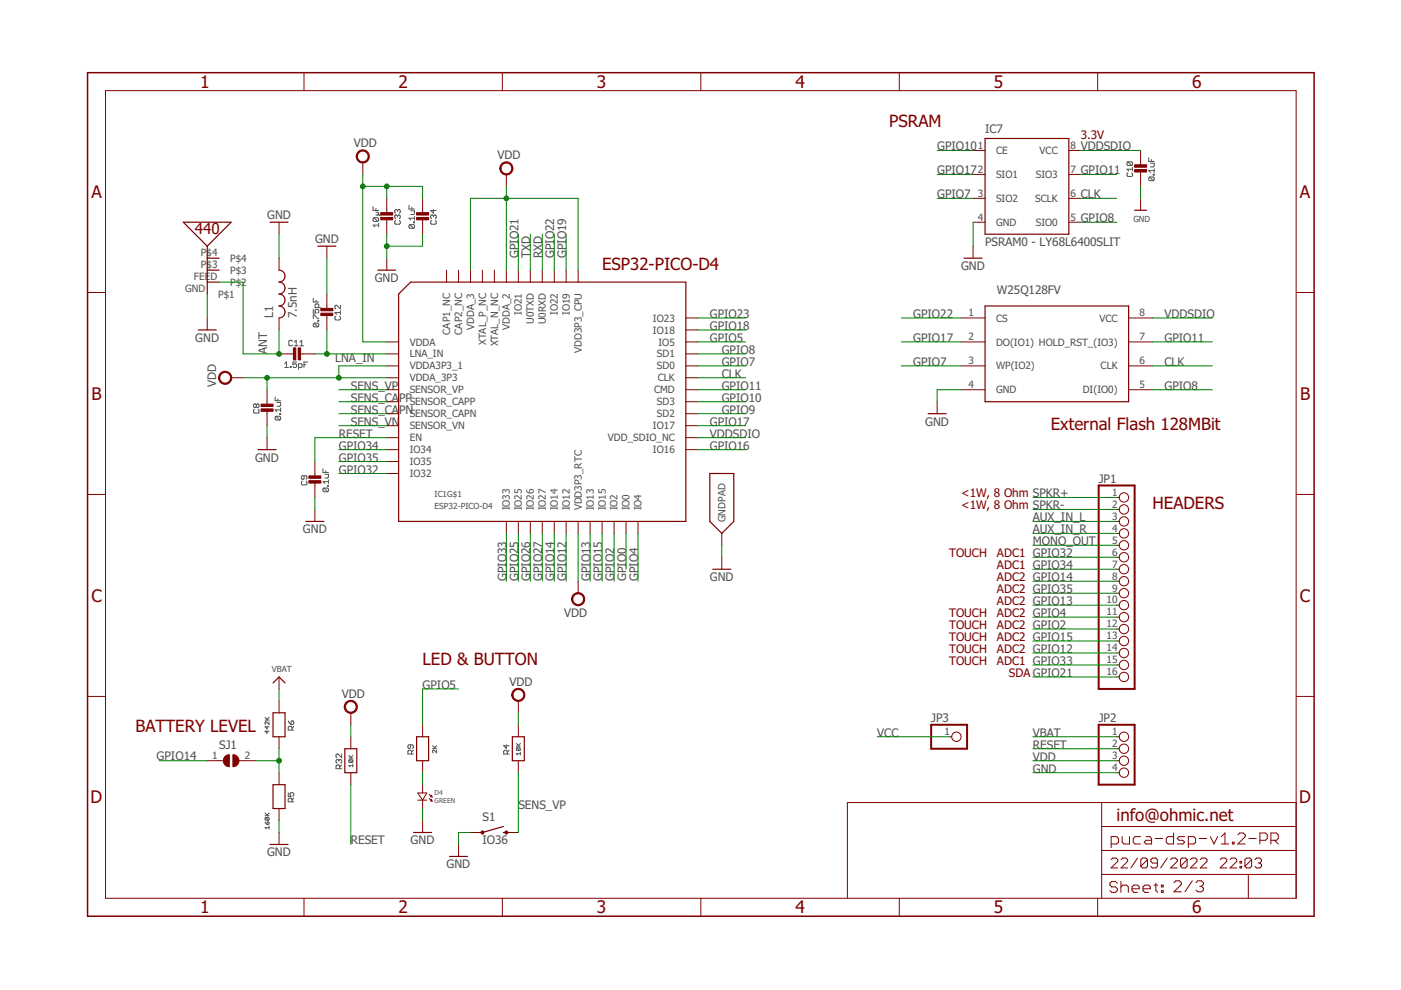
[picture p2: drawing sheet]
<svg xmlns="http://www.w3.org/2000/svg" width="297mm" height="210mm" viewBox="0 0 297 210" stroke-linecap="round" stroke-linejoin="round" font-family="sans-serif">
<g fill="none" stroke="#505050" stroke-width=".21">
<path d="M239.1 36.7l-.1 .2v.3l.1 .2h.8l.2-.2v-.3l-.2-.2M239.1 34.3l-.1 .2v.4l.1 .2h.8M239.1 34.3h.8l.2 .2v.4l-.2 .2M239.1 34.3l.8 .8M240.1 35.5v.8M240.1 35.9h-1.1l.4 .4M243.5 33.4v.8h1.2M243.7 37.5l-.2 .2v.4l.2 .2h.8M243.7 37.5h.8l.2 .2v.4l-.2 .2M243.7 37.5l.8 .8M243.9 34.6h.8v.6l-.2 .2h-.6M244.1 33.8v.4"/>
<path d="M244.5 36.9h.2v.2h-.2zM244.7 35.8v.8M244.7 36.2h-1.2l.4 .4M79.1 43.8v.8h1.2M79.3 46.2h.8l.2 .2v.4l-.2 .1M79.3 46.2l-.2 .2v.4l.2 .1h.8M79.3 46.2l.8 .7M79.7 45h.4l.2 .2-.2 .4M79.7 45.6h.8l.2 .2M79.7 44.2v.4M80.3 47.7h-1.2l.4 .4M80.3 47.3v.8"/>
<path d="M83.9 46.8l-.2 .1v.4l.2 .2h.8l.2-.2v-.4l-.2-.1M84.3 45.8l-.2-.2-.4 .2v.4l.2 .2M84.3 45.8l.2-.2 .4 .2v.4l-.2 .2M84.3 44.6l-.2-.2-.4 .2v.4l.2 .2M84.3 44.6l.2-.2 .4 .2v.4l-.2 .2M84.3 44.6v.2M84.3 45.8v.2M86.7 43.5v.8h1.2M86.9 47.6l-.2 .2v.4l.2 .2h.8M86.9 47.6h.8l.2 .2v.4l-.2 .2M86.9 47.6l.8 .8M87.1 44.7h.8v.6l-.2 .2h-.6"/>
<path d="M87.3 43.9v.4M87.7 47.1h.2v.1h-.2zM87.9 45.9v.8M87.9 46.3h-1.2l.4 .4M91.5 46.8l-.2 .1v.4l.2 .2h.8l.2-.2v-.4l-.2-.1M91.9 45.8l-.2-.2-.4 .2v.4l.2 .2M91.9 45.8l.2-.2 .4 .2v.4l-.2 .2M91.9 44.4v.8l-.6-.6h1.2M91.9 45.8v.2M60.4 77.1l.3-.3v1.1M60.4 77.9h.8M61.5 77.7h.2v.2h-.2z"/>
<path d="M62 72.3l-.2-.1h-.4l-.2 .1v.8l.2 .2h.4l.2-.2M62.4 73.3h.8M62.4 72.5l.4-.3v1.1M62.9 76.8h-.8v.5l.4-.2 .4 .2v.4l-.2 .2h-.4l-.2-.2M63.3 77.9h.6l.2-.2v-.4l-.2-.2h-.6v1.2M63.6 72.5l.4-.3v1.1M63.6 73.3h.7M64.5 77.3h.3M65.2 76.8h-.7v1.1M66.4 63.3v.7h1.2M66.4 65.6v.8h.6l-.2-.4 .2-.4h.4l.2 .2v.4l-.2 .2M66.4 67.5v-.7h.2l.8 .7h.2"/>
<path d="M66.6 68.5l-.2 .2v.4l.2 .2h.8M66.6 68.5h.8l.2 .2v.4l-.2 .2M66.6 68.5l.8 .8M67 63.6v.4M67.4 67.9h.2v.2h-.2zM67.6 65.2v-.6l-.2-.2h-.4l-.2 .2v.6h1.2M71.2 67.1l-.2 .1v.4l.2 .2h.8l.2-.2v-.4l-.2-.1M72.2 64.7v.8l-.8-.8-.4 .2v.4l.2 .2M72.2 65.9v.8M72.2 66.3h-1.2l.4 .4M53.9 86.8l-.2 .2v.4l.2 .2h.8l.2-.2v-.4l-.2-.2M54.3 85.8l-.2-.2-.4 .2v.4l.2 .2 .4-.2"/>
<path d="M54.3 85.8l.2-.2 .4 .2v.4l-.2 .2-.4-.2M54.3 85.8v.4M58.3 84.2v.8h1.2M58.5 88.3l-.2 .2v.4l.2 .1h.8M58.5 88.3h.8l.2 .2v.4l-.2 .1M58.5 88.3l.8 .7M58.7 85.3h.8v.6l-.2 .2h-.6M58.9 84.6v.4M59.3 87.7h.2v.2h-.2zM59.5 86.5v.8M59.5 86.9h-1.2l.4 .4M68.5 99.4v.8h1.1"/>
<path d="M69.1 99.8v.4M64.1 102l-.2 .2v.4l.2 .2h.8l.2-.2v-.4l-.2-.2M64.5 100.9v.6l-.2 .1-.4-.1v-.5l.2-.1h.8l.2 .1v.5l-.2 .1M68.7 103.5l-.2 .2v.4l.2 .2h.7M68.7 103.5h.7l.2 .2v.4l-.2 .2M68.7 103.5l.7 .8M68.9 100.6h.7v.6l-.2 .1h-.5M69.4 102.9h.2v.2h-.2zM69.6 101.7v.8M69.6 102.1h-1.1l.4 .4M56.2 152.7h.8M56.2 152.1l.6 .6"/>
<path d="M56.6 154.9v.6l-.4-.5h.8M56.6 154v.5l-.4-.4h.8M57 153v.6l-.5-.6-.3 .2 .1 .4M57 152.1l-.4 .4M61.1 152.8l.6 .8M61.7 153l.2-.2 .4 .2v.4l-.2 .2h-.4zM61.9 154.8v-.6l-.2-.2h-.4l-.2 .2v.6h1.2M62.3 154l-.4 .4M72.4 159.9v.8l-.8-.8-.4 .2v.4l.3 .2M87.1 157.9v.6l-.2 .2-.4-.2v-.4l.2-.2h.8l.2 .2v.4l-.2 .2M87.2 159.9v-.6l-.1-.2h-.4l-.2 .2v.6h1.2M87.7 159.1l-.5 .4"/>
<path d="M91.7 158.7h.9M91.7 158.1l.6 .6M92.6 159v.6l-.6-.6-.3 .2 .1 .4M92.6 158.1l-.5 .4M107.4 157.9v.8l-.6-.6h1.1M107.5 159.9v-.6l-.1-.2h-.4l-.2 .2v.6h1.1M107.9 159.1l-.4 .4M109.5 158.2h.8M109.5 157.6l.5 .6M109.6 158.6h.6l.1 .1-.1 .4M109.6 158.6l-.1 .1 .1 .4h.6M109.6 158.6l.6 .5"/>
<path d="M110.3 159.8h-.8l.2 .3M110.3 159.5v.6M110.3 157.6l-.4 .5M56.2 174.3l.4 .5M56.2 173h.8M56.2 172.4l.6 .6M56.3 173.3h.6l.1 .2-.1 .4M56.3 173.3l-.1 .2 .1 .4h.6M56.3 173.3l.6 .6M56.6 174.4l.2-.1 .2 .1-.1 .4h-.3zM57 175.2v.6M57 175.5h-.8l.3 .3"/>
<path d="M57 172.4l-.4 .4M61.1 168.1v.7h.6l-.2-.3 .2-.4h.4l.2 .2v.4l-.2 .1M61.9 170v-.6l-.2-.2h-.4l-.2 .2v.6h1.2M62.3 169.2l-.4 .4M71.8 161.2l-.2-.2-.4 .2v.4l.3 .2M71.8 161.2l.2-.2 .4 .2v.4l-.2 .2M71.8 161.2v.2M72 163v-.6l-.2-.2h-.3l-.3 .2v.6h1.2M72.4 162.2l-.4 .4M74 160.7h.8M74 160.2l.5 .5M74.1 161.1h.6l.1 .1-.1 .5"/>
<path d="M74.1 161.1l-.1 .1 .1 .5h.6M74.1 161.1l.6 .6M74.8 162.3h-.8l.2 .3M74.8 162v.6M74.8 160.2l-.4 .4"/>
</g>
<g fill="none" stroke="#800000" stroke-width=".21">
<path d="M22.4 19.2h252.4v171.3h-252.4zM64.5 15.4v3.8M106.5 15.4v3.8M148.6 15.4v3.8M190.7 15.4v3.8M232.7 15.4v3.8M76.9 34.4v2.6M107.4 37v2.5M206.3 31.9h2.6M206.3 37h2.6M226.6 31.9h2.6M226.6 37h2.6"/>
<path d="M241.8 31.9v3.3M241.8 36.2v3.3M59.2 47.1v2.6M59.2 54.7v2.6M69.3 52.2v2.5M82 42.1v3.2M82 46.4v3.3M82 54.7v2.6M89.6 42.1v3.2M89.6 46.4v3.3M94.7 57.3v2.5M97.2 57.3v2.5"/>
<path d="M99.8 57.3v2.5M102.3 57.3v2.5M104.8 57.3v2.5M107.4 57.3v2.5M109.9 57.3v2.5M112.4 57.3v2.5M115 57.3v2.5M117.5 57.3v2.5M120 57.3v2.5M122.6 57.3v2.5M206.3 47.1h2.6M206.3 42.1h2.6"/>
<path d="M206.3 52.2v2.5M226.6 47.1h2.6M226.6 42.1h2.6M241.8 42.1v2.5M18.6 62h3.8M43.9 67.4v2.6M59.2 75h3.3M59.2 67.4v2.6M63.5 75h3.3M69.3 62.3v3.3M69.3 66.7v3.3M82 72.5h2.5"/>
<path d="M82 75h2.5M82 77.6h2.5M145.4 72.5h2.6M145.4 70h2.6M145.4 67.4h2.6M145.4 75h2.6M145.4 77.6h2.6M203.8 72.5h5.1M203.8 67.4h5.1M203.8 77.6h5.1M239.3 72.5h5.1M239.3 67.4h5.1"/>
<path d="M239.3 77.6h5.1M274.8 62h3.8M49 80.1h2.5M56.6 82.6v3.3M56.6 87v3.3M56.6 92.8v2.5M66.8 97.9v3.3M82 80.1h2.5M82 82.6h2.5M82 92.8h2.5M82 95.3h2.5M82 90.3h2.5"/>
<path d="M82 97.9h2.5M82 87.7h2.5M82 85.2h2.5M145.4 80.1h2.6M145.4 82.6h2.6M145.4 92.8h2.6M145.4 95.3h2.6M145.4 90.3h2.6M145.4 87.7h2.6M145.4 85.2h2.6M198.7 85.2v2.5M203.8 82.6h5.1"/>
<path d="M239.3 82.6h5.1M18.6 104.8h3.8M66.8 102.2v3.3M66.8 108v2.6M82 100.4h2.5M107.4 110.6v2.5M109.9 110.6v2.5M112.4 110.6v2.5M115 110.6v2.5M117.5 110.6v2.5M120 110.6v2.5M122.6 110.6v2.5"/>
<path d="M125.1 110.6v2.5M127.7 110.6v2.5M130.2 110.6v2.5M132.7 110.6v2.5M135.3 110.6v2.5M153 113.1v2.5M153 118.2v2.5M236.7 105.5h.6M236.7 108h.6M236.7 110.6h.6M236.7 113.1h.6M236.7 115.6h.6"/>
<path d="M236.7 118.2h.6M274.8 104.8h3.8M122.6 123.2v2.6M236.7 120.7h.6M236.7 123.2h.6M236.7 125.8h.6M236.7 128.3h.6M236.7 130.9h.6M236.7 133.4h.6M236.7 135.9h.6M236.7 138.5h.6M18.6 147.7h3.8"/>
<path d="M59.2 143.5v2.6M59.2 148.6v2.5M59.2 156.2v2.5M74.4 151.1v2.6M74.4 156.2v2.5M89.6 153.7v2.5M109.9 148.6v2.5M109.9 153.7v2.5M201.2 156.2h.6M236.7 141h.6M236.7 143.5h.6M236.7 156.2h.6"/>
<path d="M236.7 158.7h.6M274.8 147.7h3.8M43.9 161.3h3.4M50.7 161.3h3.4M59.2 163.8v2.6M59.2 171.4v2.6M59.2 176.5v2.5M74.4 163.8v2.6M88.6 168.1h1.9l-.9 1.6zM88.6 169.7h1.9M89.6 161.3v2.5M89.6 166.4v1.7"/>
<path d="M89.6 169.7v1.7M89.6 174v2.5M91 168.4l.4 .4M91 169.3l.4 .4M91.5 168.6l.1 .4-.4-.1zM91.5 169.5l.1 .4-.4-.1zM97.2 179v2.6M99.8 176.5h2.5M107.4 176.5h2.5M109.9 161.3v2.5M233.6 170.2v20.3M233.6 175.2h41.2"/>
<path d="M235.6 178.9h1.1l.5-.3v-.8l-.5-.4h-1.1v2.3M236.7 161.3h.6M236.7 163.8h.6M237.9 177.4v1.2l.4 .3h1.2v-1.5M241.8 177.4h-1.2l-.3 .4v.8l.3 .3h1.2M243 177.4h.8l.4 .4v1.1h-1.2l-.4-.3 .4-.4h1.2M244.9 177.8h1.6M248.8 176.6v2.3h-1.2l-.3-.3v-.8l.3-.4h1.2M251.2 177.4h-1.2l-.4 .4 .4 .4h.8l.4 .4-.4 .3h-1.2M251.9 178.9h1.2l.4-.3v-.8l-.4-.4h-1.2v2.3M254.3 177.8h1.5M256.6 177.4l.8 1.5 .8-1.5"/>
<path d="M259 178.9h1.5M259 177.4l.7-.8v2.3M261.3 178.6h.4v.3h-.4zM262.4 177l.4-.4h.8l.4 .4v.4l-1.6 1.5h1.6M264.8 177.8h1.5M267.1 178.2h1.2l.4-.4v-.8l-.4-.4h-1.2v2.3M269.5 178.2h1.1l.4-.4v-.8l-.4-.4h-1.1v2.3M270.2 178.2l.8 .7M274.8 170.2h-95.1v20.3M64.5 190.5v3.8M106.5 190.5v3.8M148.6 190.5v3.8"/>
<path d="M190.7 190.5v3.8M232.7 190.5v3.8M233.6 185.4h41.2M233.6 180.3h41.2M235.6 182.3l.3-.4h.7l.4 .4v.3l-1.4 1.4h1.4M236.9 187.3l-.4-.4h-.8l-.4 .4v.4l.4 .3h.8l.4 .4v.4l-.4 .4h-.8l-.4-.4M237.7 186.9v2.3M237.7 188l.4-.3h.7l.4 .3v1.2M237.7 182.3l.3-.4h.7l.4 .4v.3l-1.4 1.4h1.4M240 188.4h1.6v-.4l-.4-.3h-.8l-.4 .3v.8l.4 .4h.8M241.2 181.9l-1.4 2.1M242.3 188.4h1.6v-.4l-.4-.3h-.8l-.4 .3v.8l.4 .4h.8"/>
<path d="M243.3 182.3v1.4l-.4 .3h-.7l-.3-.3M243.3 182.3l-.4-.4h-.7l-.3 .4v1.4M243.3 182.3l-1.4 1.4M244.7 187.7h.7M245.1 187.3v1.5l.3 .4M245.4 183h-1.1l-.3-.4v-.3l.3-.4h.7l.4 .4v1.4l-.4 .3h-.7l-.3-.3M246.2 187.7h.4v.3h-.4zM246.2 188.8h.4v.4h-.4zM247.5 181.9l-1.4 2.1M248.2 182.3l.3-.4h.7l.4 .4v.3l-1.4 1.4h1.4M248.9 187.2l.4-.4h.8l.4 .4v.3l-1.6 1.6h1.6M251.7 182.3v1.4l-.3 .3h-.8l-.3-.3"/>
<path d="M251.7 182.3l-.3-.4h-.8l-.3 .4v1.4M251.7 182.3l-1.4 1.4M252.4 182.3l.4-.4h.6l.4 .4v.3l-1.4 1.4h1.4M252.8 186.8l-1.6 2.3M253.6 187.2l.4-.4h.7l.4 .4v.3l-.4 .4M254.4 187.9h.3M254.5 182.3l.3-.4h.7l.4 .4v.3l-1.4 1.4h1.4M254.7 187.9l.4 .4v.4l-.4 .4h-.7l-.4-.4M258.7 182.3l.4-.4h.7l.3 .4v.3l-1.4 1.4h1.4M260.8 182.3l.4-.4h.7l.3 .4v.3l-1.4 1.4h1.4M262.9 183.7h.3v.3h-.3zM262.9 182.6h.3v.4h-.3z"/>
<path d="M264.7 185.4v5.1M265.4 182.3v1.4l-.4 .3h-.7l-.4-.3M265.4 182.3l-.4-.4h-.7l-.4 .4v1.4M265.4 182.3l-1.5 1.4M266.1 182.3l.3-.4h.7l.4 .4v.3l-.4 .4M266.8 183h.3M267.1 183l.4 .3v.4l-.4 .3h-.7l-.3-.3"/>
<circle cx="238.3" cy="115.6" r=".99"/>
<circle cx="238.3" cy="110.6" r=".99"/>
<circle cx="238.3" cy="113.1" r=".99"/>
<circle cx="238.3" cy="118.2" r=".99"/>
<circle cx="238.3" cy="105.5" r=".99"/>
<circle cx="238.3" cy="108" r=".99"/>
<circle cx="238.3" cy="130.9" r=".99"/>
<circle cx="238.3" cy="135.9" r=".99"/>
<circle cx="238.3" cy="120.7" r=".99"/>
<circle cx="238.3" cy="125.8" r=".99"/>
<circle cx="238.3" cy="123.2" r=".99"/>
<circle cx="238.3" cy="133.4" r=".99"/>
<circle cx="238.3" cy="128.3" r=".99"/>
<circle cx="238.3" cy="138.5" r=".99"/>
<circle cx="202.8" cy="156.2" r=".99"/>
<circle cx="238.3" cy="158.8" r=".99"/>
<circle cx="238.3" cy="143.5" r=".99"/>
<circle cx="238.3" cy="141" r=".99"/>
<circle cx="238.3" cy="156.2" r=".99"/>
<circle cx="238.3" cy="161.3" r=".99"/>
<circle cx="238.3" cy="163.8" r=".99"/>
</g>
<path d="M18.6 15.4h260v178.9h-260z" fill="none" stroke="#800000" stroke-width=".32"/>
<g fill="none" stroke="#800000" stroke-width=".25">
<path d="M208.9 29.4h17.7v20.3h-17.7zM38.9 47.1h10.1l-5.1 5.1zM43.9 59.8h2.6M43.9 52.2v10.1M43.9 57.3h2.6M43.9 54.7h2.6M57.3 47.1h3.8M59.2 57.3a1.27 1.27 0 0 1 1.2 1.2 1.27 1.27 0 0 1-1.2 1.3 1.26 1.26 0 0 1 1.2 1.3 1.26 1.26 0 0 1-1.2 1.2 1.27 1.27 0 0 1 1.2 1.3 1.27 1.27 0 0 1-1.2 1.3 1.27 1.27 0 0 1 1.2 1.2 1.27 1.27 0 0 1-1.2 1.3M67.4 52.2h3.8M80.1 57.3h3.8M204.4 54.7h3.8M240.6 44.6h2.5"/>
<path d="M42 70h3.8M84.5 62.3l2.6-2.5h58.3v50.8h-60.9zM208.9 64.9h30.4v20.3h-30.4zM54.7 95.3h3.8M196.8 87.7h3.8M64.9 110.6h3.8M150.5 100.4h5.1v10.2l-2.6 2.5-2.5-2.5zM151.1 120.7h3.8M57.9 151.1h2.5v5.1h-2.5zM57.9 144.8l1.3-1.3 1.2 1.3M73.1 158.7h2.5v5.1h-2.5zM88.3 156.2h2.6v5.1h-2.6z"/>
<path d="M108.6 156.2h2.6v5.1h-2.6zM57.3 179h3.8M57.9 166.4h2.5v5h-2.5zM87.7 176.5h3.8M106.7 176.5h.7M106.7 175.2l-4.4 1.3M95.3 181.6h3.8"/>
</g>
<g fill="#800000" stroke="#800000" stroke-width=".21">
<path d="M55.4 86.7h2.5v.5h-2.5z"/>
<path d="M55.4 85.7h2.5v.5h-2.5z"/>
<path d="M65.5 101.9h2.5v.5h-2.5z"/>
<path d="M65.5 100.9h2.5v.5h-2.5z"/>
<path d="M62.2 73.8h.5v2.5h-.5z"/>
<path d="M63.2 73.8h.5v2.5h-.5z"/>
<path d="M68 65.4h2.6v.5h-2.6z"/>
<path d="M68 66.4h2.6v.5h-2.6z"/>
<path d="M80.7 45.1h2.6v.5h-2.6z"/>
<path d="M80.7 46.1h2.6v.5h-2.6z"/>
<path d="M88.3 45.1h2.6v.5h-2.6z"/>
<path d="M88.3 46.1h2.6v.5h-2.6z"/>
<path d="M240.6 36h2.5v.5h-2.5z"/>
<path d="M240.6 34.9h2.5v.6h-2.5z"/>
</g>
<g fill="#800000" stroke="#800000" stroke-width=".21">
<path d="M106.3 34.8a1.39 1.39 0 0 1 2.2 .2 1.39 1.39 0 0 1-.8 2.1 1.39 1.39 0 0 1-1.7-1.4h.2a1.15 1.15 0 0 1 1.6-1.1 1.15 1.15 0 0 1 .3 1.9 1.15 1.15 0 0 1-1.8-.5l-.1-.3h-.2z" fill-rule="evenodd"/>
<path d="M46.7 79.1a1.4 1.4 0 0 1 2.2 .3 1.4 1.4 0 0 1-.8 2.1 1.4 1.4 0 0 1-1.8-1.4h.3a1.15 1.15 0 0 1 1.6-1.1 1.15 1.15 0 0 1 .3 2 1.15 1.15 0 0 1-1.9-.6v-.3h-.3z" fill-rule="evenodd"/>
<path d="M75.9 32.2a1.39 1.39 0 0 1 2.2 .3 1.39 1.39 0 0 1-.8 2 1.39 1.39 0 0 1-1.8-1.3h.3a1.14 1.14 0 0 1 1.6-1.1 1.14 1.14 0 0 1 .3 1.9 1.14 1.14 0 0 1-1.9-.5v-.3h-.3z" fill-rule="evenodd"/>
<path d="M121.6 126.1a1.4 1.4 0 0 1 2.2 .2 1.4 1.4 0 0 1-.8 2.1 1.4 1.4 0 0 1-1.8-1.4h.2a1.15 1.15 0 0 1 1.6-1 1.15 1.15 0 0 1 .3 1.9 1.15 1.15 0 0 1-1.8-.6l-.1-.3h-.2z" fill-rule="evenodd"/>
<path d="M108.9 146.4a1.39 1.39 0 0 1 2.2 .2 1.39 1.39 0 0 1-.8 2.1 1.39 1.39 0 0 1-1.8-1.4h.3a1.15 1.15 0 0 1 1.6-1 1.15 1.15 0 0 1 .3 1.9 1.15 1.15 0 0 1-1.9-.6v-.3h-.3z" fill-rule="evenodd"/>
<path d="M73.4 148.9a1.4 1.4 0 0 1 2.2 .2 1.4 1.4 0 0 1-.8 2.1 1.4 1.4 0 0 1-1.8-1.3h.2a1.14 1.14 0 0 1 1.6-1.1 1.14 1.14 0 0 1 .3 1.9 1.14 1.14 0 0 1-1.8-.5l-.1-.3h-.2z" fill-rule="evenodd"/>
<path d="M49.4 160a1.27 1.27 0 0 1 1.3 1.3 1.27 1.27 0 0 1-1.3 1.3z" fill-rule="evenodd"/>
<path d="M47.7 160.4l.5-.3 .4-.1v2.6a1.27 1.27 0 0 1-1.1-.8 1.27 1.27 0 0 1 .2-1.4z" fill-rule="evenodd"/>
<circle cx="102.3" cy="176.5" r=".33"/>
<circle cx="107.4" cy="176.5" r=".33"/>
</g>
<path d="M232.9 102.9h7.7v43.2h-7.7zM197.4 153.7h7.6v5h-7.6zM232.9 153.7h7.7v12.7h-7.7z" fill="none" stroke="#800000" stroke-width=".42"/>
<g fill="none" stroke="#008000" stroke-width=".21">
<path d="M76.9 39.5h12.7v2.6M76.9 37v35.5h5.1M82 39.5v2.6M107.4 39.5v17.8M198.7 37h7.6M198.7 31.9h7.6M229.2 37h7.5M229.2 31.9h12.6M241.8 39.5v2.6M46.5 59.8h5v15.2h7.7v-5M59.2 49.7v5M69.3 54.7v7.6"/>
<path d="M82 49.7v5M89.6 49.7v2.5h-7.6M99.8 57.3v-15.2h22.8v15.2M109.9 49.7v7.6M112.4 49.7v7.6M115 49.7v7.6M117.5 49.7v7.6M120 49.7v7.6M198.7 42.1h7.6M206.3 47.1v5.1M229.2 42.1h7.5M229.2 47.1h7.5"/>
<path d="M43.9 62.3v5.1M66.8 75h15.2M69.3 70v5M82 77.6h-10.2v2.5M148 72.5h10.1M148 77.6h10.1M148 70h10.1M148 67.4h10.1M148 75h10.1M191.1 72.5h12.7M191.1 77.6h12.7M191.1 67.4h12.7"/>
<path d="M244.4 72.5h12.6M244.4 77.6h12.6M244.4 67.4h12.6M51.5 80.1h30.5M56.6 80.1v2.5M56.6 90.3v2.5M71.8 82.6h10.2M71.8 97.9h10.2M71.8 95.3h10.2M71.8 90.3h10.2M71.8 85.2h10.2M71.8 87.7h10.2"/>
<path d="M82 92.8h-15.2v5.1M148 82.6h10.1M148 92.8h10.1M148 95.3h10.1M148 90.3h10.1M148 80.1h10.1M148 85.2h10.1M148 87.7h10.1M203.8 82.6h-5.1v2.6M244.4 82.6h12.6M66.8 105.5v2.5M71.8 100.4h10.2"/>
<path d="M107.4 113.1v10.1M109.9 113.1v10.1M112.4 113.1v10.1M115 113.1v10.1M117.5 113.1v10.1M120 113.1v10.1M122.6 113.1v10.1M125.1 113.1v10.1M127.7 113.1v10.1M130.2 113.1v10.1M132.7 113.1v7.6M135.3 113.1v10.1"/>
<path d="M153 115.6v2.6M219 118.2h17.7M219 105.5h17.7M219 108h17.7M219 110.6h17.7M219 113.1h17.7M219 115.6h17.7M219 125.8h17.7M219 123.2h17.7M219 138.5h17.7M219 128.3h17.7M219 135.9h17.7"/>
<path d="M219 133.4h17.7M219 130.9h17.7M219 120.7h17.7M59.2 146.1v2.5M59.2 158.7v5.1M74.4 153.7v2.5M97.2 146.1h-7.6v7.6M109.9 151.1v2.6M186 156.2h15.2M219 158.7h17.7M219 141h17.7M219 143.5h17.7"/>
<path d="M219 156.2h17.7M33.8 161.3h10.1M54.1 161.3h5.1M59.2 174v2.5M74.4 166.4v12.6M89.6 163.8v2.6M89.6 171.4v2.6M99.8 176.5h-2.6v2.5M109.9 163.8v12.7M219 163.8h17.7M219 161.3h17.7"/>
</g>
<g fill="#008000" stroke="#008000" stroke-width=".21">
<circle cx="82" cy="52.2" r=".51"/>
<circle cx="59.2" cy="75" r=".51"/>
<circle cx="69.3" cy="75" r=".51"/>
<circle cx="107.4" cy="42.1" r=".51"/>
<circle cx="71.8" cy="80.1" r=".51"/>
<circle cx="56.6" cy="80.1" r=".51"/>
<circle cx="76.9" cy="39.5" r=".51"/>
<circle cx="82" cy="39.5" r=".51"/>
<circle cx="59.2" cy="161.3" r=".51"/>
</g>
<g font-size="3.7" fill="#800000">
<text x="42.4" y="18.6">1</text>
<text x="84.5" y="18.6">2</text>
<text x="126.6" y="18.6">3</text>
<text x="168.6" y="18.6">4</text>
<text x="210.7" y="18.6">5</text>
<text x="252.8" y="18.6">6</text>
<text x="19.4" y="41.9">A</text>
<text x="275.6" y="41.9">A</text>
<text x="19.4" y="84.7">B</text>
<text x="275.6" y="84.7">B</text>
<text x="19.4" y="127.5">C</text>
<text x="275.6" y="127.5">C</text>
<text x="19.2" y="170.3">D</text>
<text x="275.5" y="170.3">D</text>
<text x="42.4" y="193.7">1</text>
<text x="84.5" y="193.7">2</text>
<text x="126.6" y="193.7">3</text>
<text x="168.6" y="193.7">4</text>
<text x="210.7" y="193.7">5</text>
<text x="252.8" y="193.7">6</text>
</g>
<g font-size="3.6" fill="#800000">
<text x="188.5" y="26.8">PSRAM</text>
<text x="127.7" y="57.3">ESP32-PICO-D4</text>
<text x="222.8" y="91.3">External Flash 128MBit</text>
<text x="244.4" y="108">HEADERS</text>
<text x="89.6" y="141">LED &amp; BUTTON</text>
<text x="28.7" y="155.2">BATTERY LEVEL</text>
<text x="236.8" y="174">info@ohmic.net</text>
</g>
<text font-size="3.2" fill="#800000" x="41.3" y="49.7">440</text>
<g font-size="2.5" fill="#505050">
<text x="208.8" y="28.1">IC7</text>
<text x="75" y="31.3">VDD</text>
<text x="105.5" y="33.8">VDD</text>
<text x="198.7" y="31.9">GPIO10</text>
<text x="229.1" y="31.9">VDDSDIO</text>
<text x="198.7" y="37">GPIO17</text>
<text x="229.1" y="37">GPIO11</text>
<text x="56.7" y="46.4">GND</text>
<text x="198.7" y="42.1">GPIO7</text>
<text x="229.1" y="42.1">CLK</text>
<text x="229.1" y="47.1">GPIO8</text>
<text x="66.8" y="51.4">GND</text>
<text x="208.8" y="52.2">PSRAM0 - LY68L6400SLIT</text>
<text x="79.5" y="59.8">GND</text>
<text x="109.9" y="54.7" transform="rotate(-90 109.9 54.7)">GPIO21</text>
<text x="112.4" y="54.7" transform="rotate(-90 112.4 54.7)">TXD</text>
<text x="115" y="54.7" transform="rotate(-90 115 54.7)">RXD</text>
<text x="117.5" y="54.7" transform="rotate(-90 117.5 54.7)">GPIO22</text>
<text x="120" y="54.7" transform="rotate(-90 120 54.7)">GPIO19</text>
<text x="203.8" y="57.3">GND</text>
<text x="211.4" y="62.3">W25Q128FV</text>
<text x="57.9" y="67.4" transform="rotate(-90 57.9 67.4)">L1</text>
<text x="63" y="67.4" transform="rotate(-90 63 67.4)">7.5nH</text>
<text x="150.5" y="70">GPIO18</text>
<text x="150.5" y="67.4">GPIO23</text>
<text x="193.6" y="67.4">GPIO22</text>
<text x="246.9" y="67.4">VDDSDIO</text>
<text x="41.4" y="72.5">GND</text>
<text x="56.6" y="75" transform="rotate(-90 56.6 75)">ANT</text>
<text x="71.1" y="76.8">LNA_IN</text>
<text x="150.5" y="72.5">GPIO5</text>
<text x="153" y="77.6">GPIO7</text>
<text x="153" y="75">GPIO8</text>
<text x="193.6" y="72.5">GPIO17</text>
<text x="193.6" y="77.6">GPIO7</text>
<text x="246.9" y="77.6">CLK</text>
<text x="246.9" y="72.5">GPIO11</text>
<text x="45.8" y="82" transform="rotate(-90 45.8 82)">VDD</text>
<text x="74.4" y="82.6">SENS_VP</text>
<text x="153" y="80.1">CLK</text>
<text x="153" y="82.6">GPIO11</text>
<text x="246.9" y="82.6">GPIO8</text>
<text x="74.4" y="85.2">SENS_CA</text>
<text x="74.4" y="87.7">SENS_CA</text>
<text x="84.6" y="85.2">PP</text>
<text x="84.6" y="87.7">PN</text>
<text x="153" y="87.7">GPIO9</text>
<text x="153" y="85.2">GPIO10</text>
<text x="71.8" y="92.8">RESET</text>
<text x="71.8" y="95.3">GPIO34</text>
<text x="74.4" y="90.3">SENS_VN</text>
<text x="150.5" y="95.3">GPIO16</text>
<text x="150.5" y="90.3">GPIO17</text>
<text x="150.5" y="92.8">VDDSDIO</text>
<text x="196.2" y="90.3">GND</text>
<text x="54.1" y="97.9">GND</text>
<text x="71.8" y="97.9">GPIO35</text>
<text x="71.8" y="100.4">GPIO32</text>
<text x="232.9" y="102.3">JP1</text>
<text x="64.2" y="113.1">GND</text>
<text x="219" y="110.5">AUX_IN_L</text>
<text x="219" y="113.1">AUX_IN_R</text>
<text x="219" y="115.6">MONO_OUT</text>
<text x="107.4" y="123.2" transform="rotate(-90 107.4 123.2)">GPIO33</text>
<text x="109.9" y="123.2" transform="rotate(-90 109.9 123.2)">GPIO25</text>
<text x="112.4" y="123.2" transform="rotate(-90 112.4 123.2)">GPIO26</text>
<text x="115" y="123.2" transform="rotate(-90 115 123.2)">GPIO27</text>
<text x="117.5" y="123.2" transform="rotate(-90 117.5 123.2)">GPIO14</text>
<text x="120" y="123.2" transform="rotate(-90 120 123.2)">GPIO12</text>
<text x="125.1" y="123.2" transform="rotate(-90 125.1 123.2)">GPIO13</text>
<text x="127.7" y="123.2" transform="rotate(-90 127.7 123.2)">GPIO15</text>
<text x="130.2" y="123.2" transform="rotate(-90 130.2 123.2)">GPIO2</text>
<text x="132.7" y="123.2" transform="rotate(-90 132.7 123.2)">GPIO0</text>
<text x="135.3" y="123.2" transform="rotate(-90 135.3 123.2)">GPIO4</text>
<text x="150.5" y="123.2">GND</text>
<text x="119.6" y="130.7">VDD</text>
<text x="72.5" y="148">VDD</text>
<text x="89.6" y="146.1">GPIO5</text>
<text x="108" y="145.4">VDD</text>
<text x="197.4" y="153">JP3</text>
<text x="232.9" y="153">JP2</text>
<text x="33.2" y="161">GPIO14</text>
<text x="46.5" y="158.8">SJ1</text>
<text x="186" y="156.2">VCC</text>
<text x="219" y="158.8">RESET</text>
<text x="219" y="161.3">VDD</text>
<text x="219" y="156.2">VBAT</text>
<text x="219" y="163.8">GND</text>
<text x="102.3" y="174">S1</text>
<text x="109.9" y="171.4">SENS_VP</text>
<text x="74.4" y="179">RESET</text>
<text x="87.1" y="179">GND</text>
<text x="102.3" y="179">IO36</text>
<text x="56.6" y="181.6">GND</text>
<text x="94.7" y="184.1">GND</text>
</g>
<g font-size="2.5" fill="#800000">
<text x="229.1" y="29.4">3.3V</text>
<text x="203.8" y="105.5">&lt;1W, 8 Ohm SPKR+</text>
<text x="203.8" y="108">&lt;1W, 8 Ohm SPKR-</text>
<text x="201.2" y="118.2">TOUCH</text>
<text x="211.4" y="118.2">ADC1 GPIO32</text>
<text x="211.4" y="120.7">ADC1 GPIO34</text>
<text x="211.4" y="123.2">ADC2 GPIO14</text>
<text x="211.4" y="125.8">ADC2 GPIO35</text>
<text x="201.2" y="130.8">TOUCH</text>
<text x="211.4" y="128.3">ADC2 GPIO13</text>
<text x="211.4" y="130.8">ADC2 GPIO4</text>
<text x="201.2" y="133.4">TOUCH</text>
<text x="201.2" y="135.9">TOUCH</text>
<text x="211.4" y="133.4">ADC2 GPIO2</text>
<text x="211.4" y="135.9">ADC2 GPIO15</text>
<text x="201.2" y="141">TOUCH</text>
<text x="201.2" y="138.5">TOUCH</text>
<text x="211.4" y="141">ADC1 GPIO33</text>
<text x="211.4" y="138.5">ADC2 GPIO12</text>
<text x="213.9" y="143.5">SDA GPIO21</text>
</g>
<g font-size="2.1" fill="#505050">
<text x="207.3" y="31.5">1</text>
<text x="211.2" y="32.7">CE</text>
<text x="220.4" y="32.7">VCC</text>
<text x="227" y="31.5">8</text>
<text x="207.3" y="36.6">2</text>
<text x="207.3" y="41.7">3</text>
<text x="211.2" y="37.7">SIO1</text>
<text x="219.6" y="37.7">SIO3</text>
<text x="227" y="41.7">6</text>
<text x="227" y="36.6">7</text>
<text x="207.3" y="46.8">4</text>
<text x="211.2" y="47.9">GND</text>
<text x="211.2" y="42.8">SIO2</text>
<text x="219.5" y="42.8">SCLK</text>
<text x="219.6" y="47.9">SIO0</text>
<text x="227" y="46.8">5</text>
<text x="41.1" y="59.5">FEED</text>
<text x="42.6" y="56.9">P$3</text>
<text x="42.6" y="54.4">P$4</text>
<text x="48.8" y="58">P$3</text>
<text x="48.8" y="55.5">P$4</text>
<text x="39.3" y="62">GND</text>
<text x="46.3" y="63.1">P$1</text>
<text x="48.8" y="60.6">P$2</text>
<text x="95.4" y="70.9" transform="rotate(-90 95.4 70.9)">CAP1_NC</text>
<text x="98" y="70.9" transform="rotate(-90 98 70.9)">CAP2_NC</text>
<text x="100.5" y="70" transform="rotate(-90 100.5 70)">VDDA_3</text>
<text x="108.1" y="70" transform="rotate(-90 108.1 70)">VDDA_2</text>
<text x="110.7" y="66.8" transform="rotate(-90 110.7 66.8)">IO21</text>
<text x="113.2" y="68.7" transform="rotate(-90 113.2 68.7)">U0TXD</text>
<text x="115.7" y="68.7" transform="rotate(-90 115.7 68.7)">U0RXD</text>
<text x="118.3" y="66.8" transform="rotate(-90 118.3 66.8)">IO22</text>
<text x="120.8" y="66.8" transform="rotate(-90 120.8 66.8)">IO19</text>
<text x="138.4" y="70.7">IO18</text>
<text x="138.4" y="68.2">IO23</text>
<text x="205.3" y="67.1">1</text>
<text x="211.2" y="68.2">CS</text>
<text x="233.1" y="68.2">VCC</text>
<text x="241.6" y="67.1">8</text>
<text x="86.9" y="75.8">LNA_IN</text>
<text x="86.9" y="73.3">VDDA</text>
<text x="103" y="73.2" transform="rotate(-90 103 73.2)">XTAL_P_NC</text>
<text x="105.6" y="73.4" transform="rotate(-90 105.6 73.4)">XTAL_N_NC</text>
<text x="123.3" y="74.9" transform="rotate(-90 123.3 74.9)">VDD3P3_CPU</text>
<text x="139.3" y="75.8">SD1</text>
<text x="139.6" y="73.3">IO5</text>
<text x="205.3" y="72.1">2</text>
<text x="205.3" y="77.2">3</text>
<text x="211.2" y="73.3">DO(IO1) HOLD_RST_(IO3)</text>
<text x="241.6" y="77.2">6</text>
<text x="241.6" y="72.1">7</text>
<text x="86.9" y="83.4">SENSOR_VP</text>
<text x="86.9" y="78.3">VDDA3P3_1</text>
<text x="86.9" y="80.9">VDDA_3P3</text>
<text x="138.7" y="83.4">CMD</text>
<text x="139.3" y="78.3">SD0</text>
<text x="139.5" y="80.9">CLK</text>
<text x="205.3" y="82.3">4</text>
<text x="211.2" y="78.3">WP(IO2)</text>
<text x="211.2" y="83.4">GND</text>
<text x="229.6" y="83.4">DI(IO0)</text>
<text x="233.4" y="78.3">CLK</text>
<text x="241.6" y="82.3">5</text>
<text x="86.9" y="88.5">SENSOR_CAPN</text>
<text x="86.9" y="85.9">SENSOR_CAPP</text>
<text x="139.3" y="88.5">SD2</text>
<text x="139.3" y="85.9">SD3</text>
<text x="86.9" y="93.6">EN</text>
<text x="86.9" y="91">SENSOR_VN</text>
<text x="128.9" y="93.6">VDD_SDIO_NC</text>
<text x="138.4" y="91">IO17</text>
<text x="86.9" y="101.2">IO32</text>
<text x="86.9" y="96.1">IO34</text>
<text x="86.9" y="98.6">IO35</text>
<text x="138.4" y="96.1">IO16</text>
<text x="235.8" y="105.1">1</text>
<text x="235.8" y="107.7">2</text>
<text x="108.1" y="108.2" transform="rotate(-90 108.1 108.2)">IO33</text>
<text x="110.7" y="108.2" transform="rotate(-90 110.7 108.2)">IO25</text>
<text x="113.2" y="108.2" transform="rotate(-90 113.2 108.2)">IO26</text>
<text x="115.7" y="108.2" transform="rotate(-90 115.7 108.2)">IO27</text>
<text x="118.3" y="108.2" transform="rotate(-90 118.3 108.2)">IO14</text>
<text x="120.8" y="108.2" transform="rotate(-90 120.8 108.2)">IO12</text>
<text x="123.3" y="108.2" transform="rotate(-90 123.3 108.2)">VDD3P3_RTC</text>
<text x="125.9" y="108.2" transform="rotate(-90 125.9 108.2)">IO13</text>
<text x="128.4" y="108.2" transform="rotate(-90 128.4 108.2)">IO15</text>
<text x="131" y="108.2" transform="rotate(-90 131 108.2)">IO2</text>
<text x="133.5" y="108.2" transform="rotate(-90 133.5 108.2)">IO0</text>
<text x="136" y="108.2" transform="rotate(-90 136 108.2)">IO4</text>
<text x="153.8" y="110.8" transform="rotate(-90 153.8 110.8)">GNDPAD</text>
<text x="235.8" y="110.2">3</text>
<text x="235.8" y="112.7">4</text>
<text x="235.8" y="115.3">5</text>
<text x="235.8" y="117.8">6</text>
<text x="235.8" y="120.3">7</text>
<text x="235.8" y="122.9">8</text>
<text x="235.8" y="125.4">9</text>
<text x="234.6" y="128">10</text>
<text x="234.6" y="130.5">11</text>
<text x="234.6" y="133">12</text>
<text x="234.6" y="135.6">13</text>
<text x="234.6" y="138.1">14</text>
<text x="234.6" y="140.6">15</text>
<text x="234.6" y="143.2">16</text>
<text x="200.3" y="155.9">1</text>
<text x="235.8" y="155.9">1</text>
<text x="45" y="160.9">1</text>
<text x="51.9" y="160.9">2</text>
<text x="235.8" y="158.4">2</text>
<text x="235.8" y="160.9">3</text>
<text x="235.8" y="163.5">4</text>
</g>
<g font-size="1.8" fill="#505050">
<text x="240.3" y="47.1">GND</text>
<text x="92.1" y="105.5">IC1G$1</text>
<text x="92.1" y="108">ESP32-PICO-D4</text>
<text x="57.6" y="142.5">VBAT</text>
</g>
<g font-size="1.4" fill="#505050">
<text x="92.1" y="170.2">GREEN</text>
<text x="92.1" y="168.6">D4</text>
</g>
</svg>
